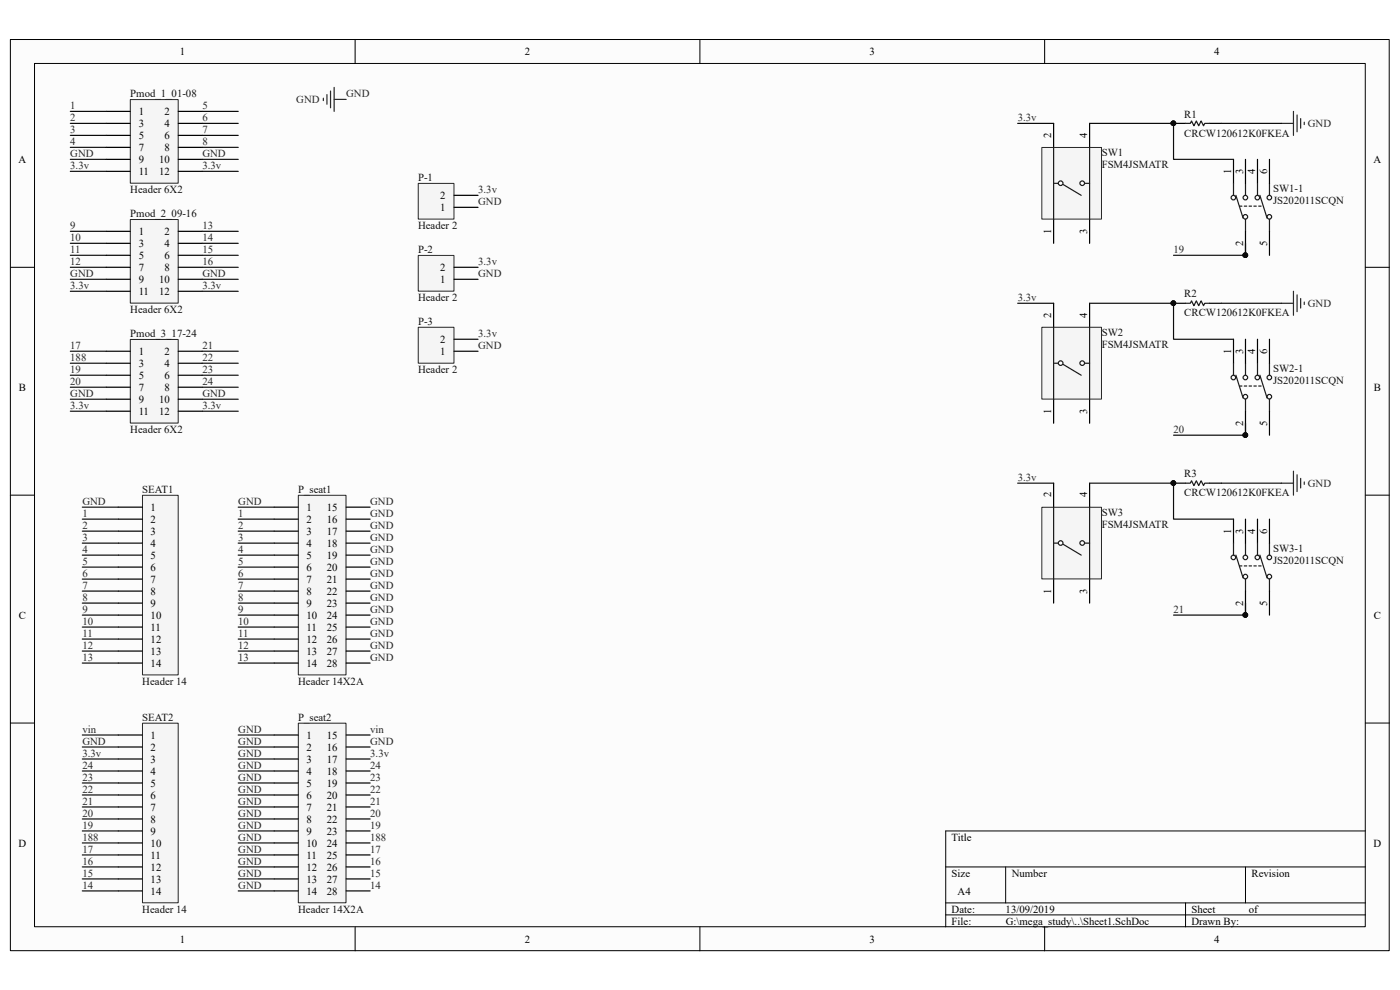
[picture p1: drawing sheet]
<svg xmlns="http://www.w3.org/2000/svg" width="297mm" height="210mm" viewBox="0 0 297 210" stroke-linecap="round" stroke-linejoin="round" font-family="sans-serif">
<path d="M2.2 8.4h292.5v193.3h-292.5z" fill="#fcfcfc"/>
<path d="M2.2 8.4h292.5v193.3h-292.5z" fill="none" stroke="#000" stroke-width=".21"/>
<path d="M7.4 13.5h282.2v183.1h-282.2z" fill="#fcfcfc"/>
<g fill="none" stroke="#000" stroke-width=".21">
<path d="M7.3 13.5h282.3v183.1h-282.3zM75.3 8.4v5.1M148.5 8.4v5.1M221.6 8.4v5.1M2.2 56.7h5.1M289.7 56.7h5.1M2.2 105h5.1M289.7 105h5.1M2.2 153.4h5.1M289.7 153.4h5.1M289.7 176.3h-89.1v20.3M75.3 196.6v5.1"/>
<path d="M148.5 196.6v5.1M200.6 183.9h89.1M200.6 191.5h89.1M200.6 194.1h89.1M213.4 183.9v7.6M221.6 196.6v5.1M251.5 191.5v5.1M264.2 183.9v7.6"/>
</g>
<path d="M30.3 105.1h7.5v38.1h-7.5z" fill="#f5f5f5"/>
<path d="M30.2 105.1h7.6v38.1h-7.6z" fill="none" stroke="#262626" stroke-width=".21"/>
<g fill="none" stroke="#000" stroke-width=".25">
<path d="M25.1 107.6h5.1M25.1 110.1h5.1M25.1 112.7h5.1M25.1 115.2h5.1M25.1 117.8h5.1M25.1 120.3h5.1M25.1 122.9h5.1M25.1 125.4h5.1M25.1 127.9h5.1M25.1 130.5h5.1M25.1 133h5.1M25.1 135.6h5.1"/>
<path d="M25.1 138.1h5.1M25.1 140.7h5.1"/>
</g>
<path d="M30.3 153.5h7.5v38h-7.5z" fill="#f5f5f5"/>
<path d="M30.2 153.4h7.6v38.1h-7.6z" fill="none" stroke="#262626" stroke-width=".21"/>
<g fill="none" stroke="#000" stroke-width=".25">
<path d="M25.1 155.9h5.1M25.1 158.5h5.1M25.1 161h5.1M25.1 163.6h5.1M25.1 166.1h5.1M25.1 168.6h5.1M25.1 171.2h5.1M25.1 173.7h5.1M25.1 176.3h5.1M25.1 178.8h5.1M25.1 181.4h5.1M25.1 183.9h5.1"/>
<path d="M25.1 186.5h5.1M25.1 189h5.1"/>
</g>
<path d="M27.7 21.2h10.1v17.7h-10.1z" fill="#f5f5f5"/>
<path d="M27.6 21.1h10.2v17.8h-10.2z" fill="none" stroke="#262626" stroke-width=".21"/>
<path d="M22.6 23.6h5M22.6 26.2h5M22.6 28.7h5M22.6 31.3h5M22.6 33.8h5M22.6 36.4h5M37.8 23.6h5.1M37.8 26.2h5.1M37.8 28.7h5.1M37.8 31.3h5.1M37.8 33.8h5.1M37.8 36.4h5.1" fill="none" stroke="#000" stroke-width=".25"/>
<path d="M27.7 46.6h10.1v17.7h-10.1z" fill="#f5f5f5"/>
<path d="M27.6 46.6h10.2v17.7h-10.2z" fill="none" stroke="#262626" stroke-width=".21"/>
<path d="M22.6 49.1h5M22.6 51.6h5M22.6 54.2h5M22.6 56.7h5M22.6 59.2h5M37.8 49.1h5.1M37.8 51.6h5.1M37.8 54.2h5.1M37.8 56.7h5.1M37.8 59.2h5.1M22.6 61.8h5M37.8 61.8h5.1" fill="none" stroke="#000" stroke-width=".25"/>
<path d="M27.7 72.1h10.1v17.6h-10.1z" fill="#f5f5f5"/>
<path d="M27.6 72h10.2v17.7h-10.2z" fill="none" stroke="#262626" stroke-width=".21"/>
<g fill="none" stroke="#000" stroke-width=".25">
<path d="M223.5 26.2v5.1M231.2 26.2v5.1M223.5 46.5v5.1M231.2 46.5v5.1M22.6 74.5h5M22.6 77.1h5M22.6 79.6h5M37.8 74.5h5.1M37.8 77.1h5.1M37.8 79.6h5.1M22.6 82.1h5M22.6 84.7h5"/>
<path d="M22.6 87.2h5M37.8 82.1h5.1M37.8 84.7h5.1M37.8 87.2h5.1"/>
</g>
<path d="M70.1 19.3v3.6M70.9 18.5v5.1M68.6 20.8v.5M69.4 20.1v2M70.9 21.1h2.5" fill="none" stroke="#262626" stroke-width=".25"/>
<path d="M221.1 31.3h12.6v15.2h-12.6z" fill="#f5f5f5"/>
<path d="M221 31.3h12.7v15.2h-12.7z" fill="none" stroke="#262626" stroke-width=".21"/>
<path d="M223.5 31.3v15.2M230.1 38.9h1.1M231.2 31.3v15.2" fill="none" stroke="#1c1c1c" stroke-width=".25"/>
<g fill="#fefefe" stroke="#1c1c1c" stroke-width=".25">
<circle cx="229.6" cy="38.9" r=".49"/>
<circle cx="225" cy="38.9" r=".49"/>
</g>
<path d="M223.5 38.9h1M225.6 39.2l3.8 2.2M251.5 26.2h1l.3-.5 .5 1 .5-1 .5 1 .5-1 .5 1 .3-.5h1" fill="none" stroke="#1c1c1c" stroke-width=".25"/>
<path d="M249 26.2h2.5M256.6 26.2h2.5" fill="none" stroke="#000" stroke-width=".25"/>
<circle cx="248.9" cy="26.2" r=".49" fill="#0e0e0e" stroke="#0e0e0e" stroke-width=".21"/>
<path d="M271.9 26.2h2.5M274.4 23.6v5.1M275.2 24.4v3.6M275.9 25.2v2M276.7 25.9v.5" fill="none" stroke="#262626" stroke-width=".25"/>
<path d="M63.3 105.1h10.1v38.1h-10.1z" fill="#f5f5f5"/>
<path d="M63.3 105.1h10.1v38.1h-10.1z" fill="none" stroke="#262626" stroke-width=".21"/>
<g fill="none" stroke="#000" stroke-width=".25">
<path d="M58.2 107.6h5.1M58.2 110.1h5.1M58.2 112.7h5.1M58.2 115.2h5.1M58.2 117.8h5.1M73.4 107.6h5.1M73.4 110.1h5.1M73.4 112.7h5.1M73.4 115.2h5.1M73.4 117.8h5.1M58.2 120.3h5.1M58.2 122.9h5.1"/>
<path d="M58.2 125.4h5.1M58.2 127.9h5.1M58.2 130.5h5.1M58.2 133h5.1M58.2 135.6h5.1M58.2 138.1h5.1M73.4 120.3h5.1M73.4 122.9h5.1M73.4 125.4h5.1M73.4 127.9h5.1M73.4 130.5h5.1M73.4 133h5.1"/>
<path d="M73.4 135.6h5.1M73.4 138.1h5.1M58.2 140.7h5.1M73.4 140.7h5.1"/>
</g>
<path d="M63.3 153.5h10.1v38h-10.1z" fill="#f5f5f5"/>
<path d="M63.3 153.4h10.1v38.1h-10.1z" fill="none" stroke="#262626" stroke-width=".21"/>
<g fill="none" stroke="#000" stroke-width=".25">
<path d="M261.7 33.8v5.1M264.2 33.8v5.1M266.8 33.8v5.1M269.3 33.8v5.1M264.2 49.1v5.1M269.3 49.1v5.1M223.5 64.3v5.1M231.2 64.3v5.1M223.5 84.7v5.1M231.2 84.7v5.1M58.2 155.9h5.1M58.2 158.5h5.1"/>
<path d="M73.4 155.9h5.1M73.4 158.5h5.1M58.2 161h5.1M58.2 163.6h5.1M58.2 166.1h5.1M58.2 168.6h5.1M58.2 171.2h5.1M58.2 173.7h5.1M58.2 176.3h5.1M58.2 178.8h5.1M73.4 161h5.1M73.4 163.6h5.1"/>
<path d="M73.4 166.1h5.1M73.4 168.6h5.1M73.4 171.2h5.1M73.4 173.7h5.1M73.4 176.3h5.1M73.4 178.8h5.1M58.2 181.4h5.1M58.2 183.9h5.1M58.2 186.5h5.1M58.2 189h5.1M73.4 181.4h5.1M73.4 183.9h5.1"/>
<path d="M73.4 186.5h5.1M73.4 189h5.1"/>
</g>
<g fill="none" stroke="#1c1c1c" stroke-width=".25">
<path d="M261.7 38.9v2.5M264.2 38.9v2.5M266.8 38.9v2.5M269.3 38.9v2.5M262.2 41.4l1.5 4.9M264.2 46.5v2.6M267.3 41.4l1.5 4.9M269.3 46.5v2.6"/>
<circle cx="261.7" cy="41.9" r=".48"/>
<circle cx="264.2" cy="46" r=".48"/>
<circle cx="264.2" cy="41.9" r=".48"/>
<circle cx="266.8" cy="41.9" r=".48"/>
<circle cx="269.3" cy="46" r=".48"/>
<circle cx="269.3" cy="41.9" r=".48"/>
</g>
<circle cx="264.2" cy="54.1" r=".49" fill="#0e0e0e" stroke="#0e0e0e" stroke-width=".21"/>
<path d="M263 43.7h5" fill="none" stroke="#1c1c1c" stroke-width=".25" stroke-dasharray=".5 .5"/>
<path d="M221.1 69.5h12.6v15.2h-12.6z" fill="#f5f5f5"/>
<path d="M221 69.4h12.7v15.3h-12.7z" fill="none" stroke="#262626" stroke-width=".21"/>
<path d="M223.5 69.4v15.3M230.1 77.1h1.1M231.2 69.4v15.3" fill="none" stroke="#1c1c1c" stroke-width=".25"/>
<g fill="#fefefe" stroke="#1c1c1c" stroke-width=".25">
<circle cx="229.6" cy="77" r=".49"/>
<circle cx="225" cy="77" r=".49"/>
</g>
<g fill="none" stroke="#1c1c1c" stroke-width=".25">
<path d="M223.5 77.1h1M225.6 77.3l3.8 2.3M251.5 64.3h1l.3-.5 .5 1 .5-1 .5 1 .5-1 .5 1 .3-.5h1M261.7 77.1v2.5M262.2 79.6l1.5 4.8M264.2 77.1v2.5M266.8 77.1v2.5M267.3 79.6l1.5 4.8M269.3 77.1v2.5M264.2 84.7v2.5M269.3 84.7v2.5"/>
<circle cx="261.7" cy="80.1" r=".48"/>
<circle cx="264.2" cy="80.1" r=".48"/>
<circle cx="264.2" cy="84.2" r=".48"/>
<circle cx="266.8" cy="80.1" r=".48"/>
<circle cx="269.3" cy="80.1" r=".48"/>
<circle cx="269.3" cy="84.2" r=".48"/>
</g>
<path d="M249 64.3h2.5M256.6 64.3h2.5M261.7 72v5.1M264.2 72v5.1M266.8 72v5.1M269.3 72v5.1M264.2 87.2v5.1M269.3 87.2v5.1M223.5 102.5v5.1M231.2 102.5v5.1M223.5 122.9v5M231.2 122.9v5" fill="none" stroke="#000" stroke-width=".25"/>
<g fill="#0e0e0e" stroke="#0e0e0e" stroke-width=".21">
<circle cx="248.9" cy="64.3" r=".49"/>
<circle cx="264.2" cy="92.3" r=".49"/>
</g>
<path d="M271.9 64.3h2.5M274.4 61.8v5.1M275.2 62.6v3.5M275.9 63.3v2.1M276.7 64.1v.5" fill="none" stroke="#262626" stroke-width=".25"/>
<path d="M263 81.9h5" fill="none" stroke="#1c1c1c" stroke-width=".25" stroke-dasharray=".5 .5"/>
<path d="M221.1 107.7h12.6v15.1h-12.6z" fill="#f5f5f5"/>
<path d="M221 107.6h12.7v15.2h-12.7z" fill="none" stroke="#262626" stroke-width=".21"/>
<path d="M223.5 107.6v15.3M230.1 115.2h1.1M231.2 107.6v15.3" fill="none" stroke="#1c1c1c" stroke-width=".25"/>
<g fill="#fefefe" stroke="#1c1c1c" stroke-width=".25">
<circle cx="229.6" cy="115.2" r=".49"/>
<circle cx="225" cy="115.2" r=".49"/>
</g>
<g fill="none" stroke="#1c1c1c" stroke-width=".25">
<path d="M223.5 115.2h1M225.6 115.5l3.8 2.3M251.5 102.5h1l.3-.5 .5 1 .5-1 .5 1 .5-1 .5 1 .3-.5h1M261.7 115.2v2.6M262.2 117.8l1.5 4.8M264.2 115.2v2.6M266.8 115.2v2.6M267.3 117.8l1.5 4.8M269.3 115.2v2.6M264.2 122.9v2.5M269.3 122.9v2.5"/>
<circle cx="261.7" cy="118.2" r=".48"/>
<circle cx="264.2" cy="118.2" r=".48"/>
<circle cx="266.8" cy="118.2" r=".48"/>
<circle cx="269.3" cy="118.2" r=".48"/>
<circle cx="264.2" cy="122.3" r=".48"/>
<circle cx="269.3" cy="122.3" r=".48"/>
</g>
<path d="M249 102.5h2.5M256.6 102.5h2.5M261.7 110.1v5.1M264.2 110.1v5.1M266.8 110.1v5.1M269.3 110.1v5.1M264.2 125.4v5.1M269.3 125.4v5.1" fill="none" stroke="#000" stroke-width=".25"/>
<g fill="#0e0e0e" stroke="#0e0e0e" stroke-width=".21">
<circle cx="248.9" cy="102.5" r=".49"/>
<circle cx="264.2" cy="130.5" r=".49"/>
</g>
<path d="M274.4 100v5M271.9 102.5h2.5M275.2 100.7v3.6M275.9 101.5v2M276.7 102.2v.6" fill="none" stroke="#262626" stroke-width=".25"/>
<path d="M263 120.1h5" fill="none" stroke="#1c1c1c" stroke-width=".25" stroke-dasharray=".5 .5"/>
<path d="M88.8 38.9h7.5v7.6h-7.5z" fill="#f5f5f5"/>
<path d="M88.7 38.9h7.6v7.6h-7.6z" fill="none" stroke="#262626" stroke-width=".21"/>
<path d="M96.3 44h5.1M96.3 41.4h5.1" fill="none" stroke="#000" stroke-width=".25"/>
<path d="M88.8 54.2h7.5v7.6h-7.5z" fill="#f5f5f5"/>
<path d="M88.7 54.2h7.6v7.6h-7.6z" fill="none" stroke="#262626" stroke-width=".21"/>
<path d="M96.3 59.2h5.1M96.3 56.7h5.1" fill="none" stroke="#000" stroke-width=".25"/>
<path d="M88.8 69.5h7.5v7.5h-7.5z" fill="#f5f5f5"/>
<path d="M88.7 69.4h7.6v7.6h-7.6z" fill="none" stroke="#262626" stroke-width=".21"/>
<path d="M96.3 74.5h5.1M96.3 72h5.1" fill="none" stroke="#000" stroke-width=".25"/>
<g fill="none" stroke="#0e0e0e" stroke-width=".25">
<path d="M14.9 23.6h7.7M14.9 26.2h7.7M14.9 28.7h7.7M14.9 31.3h7.7M14.9 33.8h7.7M14.9 36.4h7.7M42.9 23.6h7.6M42.9 26.2h7.6M42.9 28.7h7.6M42.9 31.3h7.6M42.9 33.8h7.6M42.9 36.4h7.6"/>
<path d="M215.9 26.2h7.6M231.2 26.2h17.8v7.6h12.7M259.1 26.2h12.8M14.9 49.1h7.7M14.9 51.6h7.7M14.9 54.2h7.7M14.9 56.7h7.7M14.9 59.2h7.7M42.9 49.1h7.6M42.9 51.6h7.6M42.9 54.2h7.6M42.9 56.7h7.6"/>
<path d="M42.9 59.2h7.6M264.2 51.6v2.6h-15.2M14.9 61.8h7.7M14.9 74.5h7.7M14.9 77.1h7.7M14.9 79.6h7.7M42.9 61.8h7.6M42.9 74.5h7.6M42.9 77.1h7.6M42.9 79.6h7.6M215.9 64.3h7.6M231.2 64.3h17.8v7.7h12.7"/>
<path d="M259.1 64.3h12.8M14.9 82.1h7.7M14.9 84.7h7.7M14.9 87.2h7.7M42.9 82.1h7.6M42.9 84.7h7.6M42.9 87.2h7.6M264.2 89.8v2.5h-15.2M17.5 110.1h7.6M17.5 107.6h7.6M17.5 112.7h7.6M17.5 115.2h7.6"/>
<path d="M17.5 117.8h7.6M50.5 110.1h7.7M50.5 107.6h7.7M50.5 112.7h7.7M50.5 115.2h7.7M50.5 117.8h7.7M215.9 102.5h7.6M231.2 102.5h17.8v7.6h12.7M259.1 102.5h12.8M17.5 120.3h7.6M17.5 122.9h7.6M17.5 125.4h7.6"/>
<path d="M17.5 127.9h7.6M17.5 130.5h7.6M17.5 133h7.6M17.5 135.6h7.6M17.5 138.1h7.6M50.5 120.3h7.7M50.5 122.9h7.7M50.5 125.4h7.7M50.5 127.9h7.7M50.5 130.5h7.7M50.5 133h7.7M50.5 135.6h7.7"/>
<path d="M50.5 138.1h7.7M264.2 127.9v2.6h-15.2M17.5 155.9h7.6M17.5 158.5h7.6M17.5 140.7h7.6M50.5 155.9h7.7M50.5 158.5h7.7M50.5 140.7h7.7M17.5 163.6h7.6M17.5 166.1h7.6M17.5 168.6h7.6M17.5 171.2h7.6"/>
<path d="M17.5 173.7h7.6M17.5 176.3h7.6M17.5 178.8h7.6M17.5 161h7.6M50.5 163.6h7.7M50.5 166.1h7.7M50.5 168.6h7.7M50.5 171.2h7.7M50.5 173.7h7.7M50.5 176.3h7.7M50.5 178.8h7.7M50.5 161h7.7"/>
<path d="M17.5 181.4h7.6M17.5 183.9h7.6M17.5 186.5h7.6M17.5 189h7.6M50.5 181.4h7.7M50.5 183.9h7.7M50.5 186.5h7.7M50.5 189h7.7"/>
</g>
<g fill="#0e0e0e" stroke="#0e0e0e" stroke-width=".21">
<circle cx="248.9" cy="26.2" r=".49"/>
<circle cx="264.2" cy="54.1" r=".49"/>
<circle cx="248.9" cy="64.3" r=".49"/>
<circle cx="264.2" cy="92.3" r=".49"/>
<circle cx="248.9" cy="102.5" r=".49"/>
<circle cx="264.2" cy="130.5" r=".49"/>
</g>
<g font-size="2.3">
<text x="38.2" y="11.7">1</text>
<text x="111.3" y="11.7">2</text>
<text x="184.5" y="11.7">3</text>
<text x="257.6" y="11.7">4</text>
<text x="29.4" y="24.4">1</text>
<text x="29.4" y="27">3</text>
<text x="29.4" y="29.5">5</text>
<text x="34.9" y="24.4">2</text>
<text x="34.9" y="27">4</text>
<text x="34.9" y="29.5">6</text>
<text x="223" y="29.2" transform="rotate(-90 223 29.2)">2</text>
<text x="230.7" y="29.2" transform="rotate(-90 230.7 29.2)">4</text>
<text x="3.9" y="34.6">A</text>
<text x="29.4" y="32">7</text>
<text x="29.4" y="34.6">9</text>
<text x="33.7" y="34.6">10</text>
<text x="34.9" y="32">8</text>
<text x="291.4" y="34.6">A</text>
<text x="29.4" y="37.1">11</text>
<text x="33.7" y="37.1">12</text>
<text x="261.2" y="36.9" transform="rotate(-90 261.2 36.9)">1</text>
<text x="263.7" y="36.9" transform="rotate(-90 263.7 36.9)">3</text>
<text x="266.3" y="36.9" transform="rotate(-90 266.3 36.9)">4</text>
<text x="268.8" y="36.9" transform="rotate(-90 268.8 36.9)">6</text>
<text x="93.4" y="44.7">1</text>
<text x="93.4" y="42.2">2</text>
<text x="29.4" y="49.8">1</text>
<text x="29.4" y="52.4">3</text>
<text x="34.9" y="49.8">2</text>
<text x="34.9" y="52.4">4</text>
<text x="223" y="49.7" transform="rotate(-90 223 49.7)">1</text>
<text x="230.7" y="49.7" transform="rotate(-90 230.7 49.7)">3</text>
<text x="263.7" y="52.2" transform="rotate(-90 263.7 52.2)">2</text>
<text x="268.8" y="52.2" transform="rotate(-90 268.8 52.2)">5</text>
<text x="29.4" y="54.9">5</text>
<text x="29.4" y="57.5">7</text>
<text x="34.9" y="54.9">6</text>
<text x="34.9" y="57.5">8</text>
<text x="93.4" y="57.5">2</text>
<text x="29.4" y="60">9</text>
<text x="29.4" y="62.6">11</text>
<text x="33.7" y="60">10</text>
<text x="33.7" y="62.6">12</text>
<text x="93.4" y="60">1</text>
<text x="223" y="67.4" transform="rotate(-90 223 67.4)">2</text>
<text x="230.7" y="67.4" transform="rotate(-90 230.7 67.4)">4</text>
<text x="29.4" y="75.3">1</text>
<text x="29.4" y="77.9">3</text>
<text x="34.9" y="75.3">2</text>
<text x="34.9" y="77.9">4</text>
<text x="93.4" y="75.3">1</text>
<text x="93.4" y="72.7">2</text>
<text x="261.2" y="75" transform="rotate(-90 261.2 75)">1</text>
<text x="263.7" y="75" transform="rotate(-90 263.7 75)">3</text>
<text x="266.3" y="75" transform="rotate(-90 266.3 75)">4</text>
<text x="268.8" y="75" transform="rotate(-90 268.8 75)">6</text>
<text x="4" y="82.9">B</text>
<text x="29.4" y="80.4">5</text>
<text x="29.4" y="82.9">7</text>
<text x="34.9" y="80.4">6</text>
<text x="34.9" y="82.9">8</text>
<text x="291.5" y="82.9">B</text>
<text x="29.4" y="85.5">9</text>
<text x="29.4" y="88">11</text>
<text x="33.7" y="85.5">10</text>
<text x="33.7" y="88">12</text>
<text x="223" y="87.9" transform="rotate(-90 223 87.9)">1</text>
<text x="230.7" y="87.9" transform="rotate(-90 230.7 87.9)">3</text>
<text x="263.7" y="90.4" transform="rotate(-90 263.7 90.4)">2</text>
<text x="268.8" y="90.4" transform="rotate(-90 268.8 90.4)">5</text>
<text x="223" y="105.5" transform="rotate(-90 223 105.5)">2</text>
<text x="230.7" y="105.5" transform="rotate(-90 230.7 105.5)">4</text>
<text x="32" y="108.4">1</text>
<text x="32" y="110.9">2</text>
<text x="32" y="113.5">3</text>
<text x="65" y="108.4">1</text>
<text x="65" y="110.9">2</text>
<text x="65" y="113.5">3</text>
<text x="69.3" y="108.4">15</text>
<text x="69.3" y="110.9">16</text>
<text x="69.3" y="113.5">17</text>
<text x="261.2" y="113.2" transform="rotate(-90 261.2 113.2)">1</text>
<text x="263.7" y="113.2" transform="rotate(-90 263.7 113.2)">3</text>
<text x="266.3" y="113.2" transform="rotate(-90 266.3 113.2)">4</text>
<text x="268.8" y="113.2" transform="rotate(-90 268.8 113.2)">6</text>
<text x="32" y="116">4</text>
<text x="32" y="118.5">5</text>
<text x="65" y="116">4</text>
<text x="65" y="118.5">5</text>
<text x="69.3" y="116">18</text>
<text x="69.3" y="118.5">19</text>
<text x="32" y="121.1">6</text>
<text x="32" y="123.6">7</text>
<text x="65" y="121.1">6</text>
<text x="65" y="123.6">7</text>
<text x="69.3" y="121.1">20</text>
<text x="69.3" y="123.6">21</text>
<text x="4" y="131.3">C</text>
<text x="32" y="126.2">8</text>
<text x="32" y="128.7">9</text>
<text x="32" y="131.3">10</text>
<text x="65" y="126.2">8</text>
<text x="65" y="128.7">9</text>
<text x="65" y="131.3">10</text>
<text x="69.3" y="126.2">22</text>
<text x="69.3" y="128.7">23</text>
<text x="69.3" y="131.3">24</text>
<text x="223" y="126" transform="rotate(-90 223 126)">1</text>
<text x="230.7" y="126" transform="rotate(-90 230.7 126)">3</text>
<text x="263.7" y="128.6" transform="rotate(-90 263.7 128.6)">2</text>
<text x="268.8" y="128.6" transform="rotate(-90 268.8 128.6)">5</text>
<text x="291.5" y="131.3">C</text>
<text x="32" y="133.8">11</text>
<text x="32" y="136.4">12</text>
<text x="65" y="133.8">11</text>
<text x="65" y="136.4">12</text>
<text x="69.3" y="133.8">25</text>
<text x="69.3" y="136.4">26</text>
<text x="32" y="138.9">13</text>
<text x="32" y="141.4">14</text>
<text x="65" y="138.9">13</text>
<text x="65" y="141.4">14</text>
<text x="69.3" y="138.9">27</text>
<text x="69.3" y="141.4">28</text>
<text x="32" y="156.7">1</text>
<text x="32" y="159.3">2</text>
<text x="32" y="161.8">3</text>
<text x="65" y="156.7">1</text>
<text x="65" y="159.3">2</text>
<text x="65" y="161.8">3</text>
<text x="69.3" y="156.7">15</text>
<text x="69.3" y="159.3">16</text>
<text x="69.3" y="161.8">17</text>
<text x="32" y="164.3">4</text>
<text x="32" y="166.9">5</text>
<text x="65" y="164.3">4</text>
<text x="65" y="166.9">5</text>
<text x="69.3" y="164.3">18</text>
<text x="69.3" y="166.9">19</text>
<text x="32" y="169.4">6</text>
<text x="32" y="172">7</text>
<text x="65" y="169.4">6</text>
<text x="65" y="172">7</text>
<text x="69.3" y="169.4">20</text>
<text x="69.3" y="172">21</text>
<text x="3.9" y="179.6">D</text>
<text x="32" y="174.5">8</text>
<text x="32" y="177">9</text>
<text x="32" y="179.6">10</text>
<text x="65" y="174.5">8</text>
<text x="65" y="177">9</text>
<text x="65" y="179.6">10</text>
<text x="69.3" y="174.5">22</text>
<text x="69.3" y="177">23</text>
<text x="69.3" y="179.6">24</text>
<text x="201.9" y="178.3">Title</text>
<text x="291.4" y="179.6">D</text>
<text x="32" y="182.2">11</text>
<text x="32" y="184.7">12</text>
<text x="65" y="182.2">11</text>
<text x="65" y="184.7">12</text>
<text x="69.3" y="182.2">25</text>
<text x="69.3" y="184.7">26</text>
<text x="201.9" y="186">Size</text>
<text x="214.6" y="186">Number</text>
<text x="265.5" y="186">Revision</text>
<text x="32" y="187.2">13</text>
<text x="32" y="189.8">14</text>
<text x="65" y="187.2">13</text>
<text x="65" y="189.8">14</text>
<text x="69.3" y="187.2">27</text>
<text x="69.3" y="189.8">28</text>
<text x="203.2" y="189.8">A4</text>
<text x="201.9" y="193.6">Date:</text>
<text x="201.9" y="196.1">File:</text>
<text x="213.3" y="193.6">13/09/2019</text>
<text x="213.4" y="196.1">G:\mega_study\..\Sheet1.SchDoc</text>
<text x="252.8" y="193.6">Sheet</text>
<text x="252.8" y="196.1">Drawn By:</text>
<text x="265" y="193.6">of</text>
<text x="38.2" y="199.9">1</text>
<text x="111.3" y="199.9">2</text>
<text x="184.5" y="199.9">3</text>
<text x="257.6" y="199.9">4</text>
</g>
<g font-size="2.3" fill="#262626">
<text x="14.9" y="23.1">1</text>
<text x="42.9" y="23.1">5</text>
<text x="62.9" y="21.8">GND</text>
<text x="73.4" y="20.6">GND</text>
<text x="14.9" y="25.7">2</text>
<text x="14.9" y="28.2">3</text>
<text x="42.9" y="25.7">6</text>
<text x="42.9" y="28.2">7</text>
<text x="215.9" y="25.7">3.3v</text>
<text x="277.5" y="27">GND</text>
<text x="14.9" y="30.8">4</text>
<text x="14.9" y="33.3">GND</text>
<text x="14.9" y="35.9">3.3v</text>
<text x="42.9" y="30.8">8</text>
<text x="42.9" y="33.3">GND</text>
<text x="42.9" y="35.9">3.3v</text>
<text x="101.4" y="40.9">3.3v</text>
<text x="101.4" y="43.5">GND</text>
<text x="14.9" y="48.6">9</text>
<text x="14.9" y="51.1">10</text>
<text x="14.9" y="53.7">11</text>
<text x="42.9" y="48.6">13</text>
<text x="42.9" y="51.1">14</text>
<text x="42.9" y="53.7">15</text>
<text x="249" y="53.7">19</text>
<text x="14.9" y="56.2">12</text>
<text x="14.9" y="58.8">GND</text>
<text x="42.9" y="56.2">16</text>
<text x="42.9" y="58.8">GND</text>
<text x="101.4" y="56.2">3.3v</text>
<text x="101.4" y="58.8">GND</text>
<text x="14.9" y="61.3">3.3v</text>
<text x="42.9" y="61.3">3.3v</text>
<text x="215.9" y="63.8">3.3v</text>
<text x="277.5" y="65.1">GND</text>
<text x="101.4" y="71.5">3.3v</text>
<text x="14.9" y="74">17</text>
<text x="14.9" y="76.6">188</text>
<text x="42.9" y="74">21</text>
<text x="42.9" y="76.6">22</text>
<text x="101.4" y="74">GND</text>
<text x="14.9" y="79.1">19</text>
<text x="14.9" y="81.7">20</text>
<text x="42.9" y="81.7">24</text>
<text x="42.9" y="79.1">23</text>
<text x="14.9" y="84.2">GND</text>
<text x="14.9" y="86.7">3.3v</text>
<text x="42.9" y="84.2">GND</text>
<text x="42.9" y="86.7">3.3v</text>
<text x="249" y="91.8">20</text>
<text x="215.9" y="102">3.3v</text>
<text x="17.5" y="107.1">GND</text>
<text x="50.5" y="107.1">GND</text>
<text x="78.5" y="107.1">GND</text>
<text x="277.5" y="103.3">GND</text>
<text x="17.5" y="109.6">1</text>
<text x="17.5" y="112.2">2</text>
<text x="50.5" y="109.6">1</text>
<text x="50.5" y="112.2">2</text>
<text x="78.5" y="109.6">GND</text>
<text x="78.5" y="112.2">GND</text>
<text x="17.5" y="114.7">3</text>
<text x="17.5" y="117.3">4</text>
<text x="17.5" y="119.8">5</text>
<text x="50.5" y="114.7">3</text>
<text x="50.5" y="117.3">4</text>
<text x="50.5" y="119.8">5</text>
<text x="78.5" y="114.7">GND</text>
<text x="78.5" y="117.3">GND</text>
<text x="78.5" y="119.8">GND</text>
<text x="17.5" y="122.3">6</text>
<text x="17.5" y="124.9">7</text>
<text x="50.5" y="122.3">6</text>
<text x="50.5" y="124.9">7</text>
<text x="78.5" y="122.3">GND</text>
<text x="78.5" y="124.9">GND</text>
<text x="17.5" y="127.4">8</text>
<text x="17.5" y="130">9</text>
<text x="50.5" y="127.4">8</text>
<text x="50.5" y="130">9</text>
<text x="78.5" y="127.4">GND</text>
<text x="78.5" y="130">GND</text>
<text x="249" y="130">21</text>
<text x="17.5" y="132.5">10</text>
<text x="17.5" y="135.1">11</text>
<text x="17.5" y="137.6">12</text>
<text x="50.5" y="132.5">10</text>
<text x="50.5" y="135.1">11</text>
<text x="50.5" y="137.6">12</text>
<text x="78.5" y="132.5">GND</text>
<text x="78.5" y="135.1">GND</text>
<text x="78.5" y="137.6">GND</text>
<text x="17.5" y="140.2">13</text>
<text x="50.5" y="140.2">13</text>
<text x="78.5" y="140.2">GND</text>
<text x="17.5" y="155.4">vin</text>
<text x="50.5" y="155.4">GND</text>
<text x="78.5" y="155.4">vin</text>
<text x="17.5" y="160.5">3.3v</text>
<text x="17.5" y="158">GND</text>
<text x="50.5" y="158">GND</text>
<text x="50.5" y="160.5">GND</text>
<text x="78.5" y="160.5">3.3v</text>
<text x="78.5" y="158">GND</text>
<text x="17.5" y="163.1">24</text>
<text x="17.5" y="165.6">23</text>
<text x="50.5" y="163.1">GND</text>
<text x="50.5" y="165.6">GND</text>
<text x="78.5" y="163.1">24</text>
<text x="78.5" y="165.6">23</text>
<text x="17.5" y="168.1">22</text>
<text x="17.5" y="170.7">21</text>
<text x="17.5" y="173.2">20</text>
<text x="50.5" y="168.1">GND</text>
<text x="50.5" y="170.7">GND</text>
<text x="50.5" y="173.2">GND</text>
<text x="78.5" y="168.1">22</text>
<text x="78.5" y="170.7">21</text>
<text x="78.5" y="173.2">20</text>
<text x="17.5" y="175.8">19</text>
<text x="17.5" y="178.3">188</text>
<text x="50.5" y="175.8">GND</text>
<text x="50.5" y="178.3">GND</text>
<text x="78.5" y="175.8">19</text>
<text x="78.5" y="178.3">188</text>
<text x="17.5" y="180.8">17</text>
<text x="17.5" y="183.4">16</text>
<text x="17.5" y="186">15</text>
<text x="50.5" y="180.8">GND</text>
<text x="50.5" y="183.4">GND</text>
<text x="50.5" y="186">GND</text>
<text x="78.5" y="180.8">17</text>
<text x="78.5" y="183.4">16</text>
<text x="78.5" y="186">15</text>
<text x="17.5" y="188.5">14</text>
<text x="50.5" y="188.5">GND</text>
<text x="78.5" y="188.5">14</text>
</g>
<g font-size="2.3" fill="#0e0e0e">
<text x="27.6" y="20.6">Pmod_1_01-08</text>
<text x="251.2" y="24.9">R1</text>
<text x="251.2" y="29">CRCW120612K0FKEA</text>
<text x="233.7" y="33.1">SW1</text>
<text x="233.7" y="35.6">FSM4JSMATR</text>
<text x="27.6" y="40.9">Header 6X2</text>
<text x="88.7" y="38.4">P-1</text>
<text x="270.1" y="40.7">SW1-1</text>
<text x="27.6" y="46">Pmod_2_09-16</text>
<text x="270.1" y="43.2">JS202011SCQN</text>
<text x="88.7" y="48.6">Header 2</text>
<text x="88.7" y="53.7">P-2</text>
<text x="88.7" y="63.8">Header 2</text>
<text x="251.2" y="63.1">R2</text>
<text x="27.6" y="66.4">Header 6X2</text>
<text x="27.6" y="71.5">Pmod_3_17-24</text>
<text x="88.7" y="68.9">P-3</text>
<text x="233.7" y="71.2">SW2</text>
<text x="251.2" y="67.1">CRCW120612K0FKEA</text>
<text x="233.7" y="73.7">FSM4JSMATR</text>
<text x="88.7" y="79.1">Header 2</text>
<text x="270.1" y="78.9">SW2-1</text>
<text x="270.1" y="81.4">JS202011SCQN</text>
<text x="27.6" y="91.8">Header 6X2</text>
<text x="251.2" y="101.2">R3</text>
<text x="30.2" y="104.6">SEAT1</text>
<text x="63.2" y="104.6">P_seat1</text>
<text x="251.2" y="105.3">CRCW120612K0FKEA</text>
<text x="233.7" y="109.4">SW3</text>
<text x="233.7" y="111.9">FSM4JSMATR</text>
<text x="270.1" y="117">SW3-1</text>
<text x="270.1" y="119.5">JS202011SCQN</text>
<text x="30.2" y="145.2">Header 14</text>
<text x="63.2" y="145.2">Header 14X2A</text>
<text x="30.2" y="152.9">SEAT2</text>
<text x="63.2" y="152.9">P_seat2</text>
<text x="30.2" y="193.6">Header 14</text>
<text x="63.2" y="193.6">Header 14X2A</text>
</g>
</svg>
